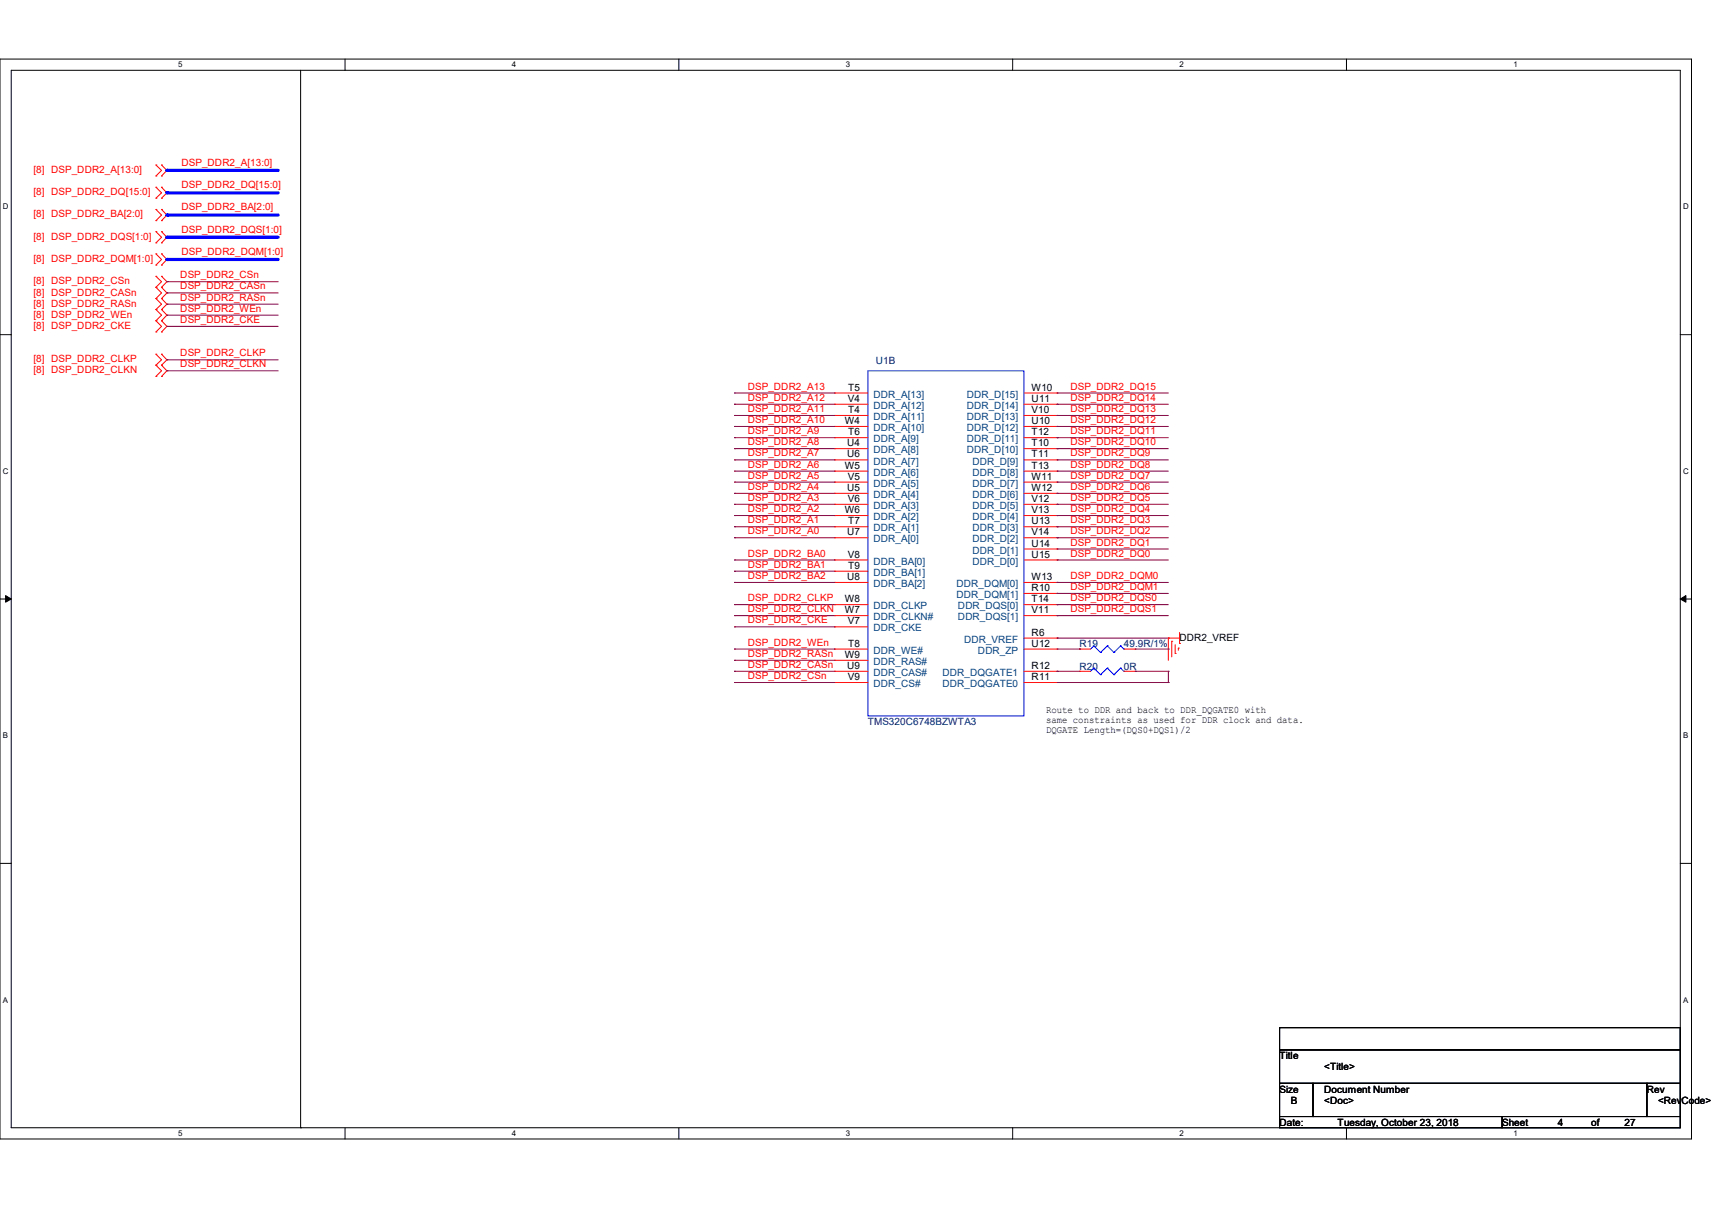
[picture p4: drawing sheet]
<svg xmlns="http://www.w3.org/2000/svg" width="297mm" height="210mm" viewBox="0 0 297 210" stroke-linecap="round" stroke-linejoin="round" font-family="sans-serif">
<path d="M0 10.2h293.5v187.3h-293.5zM1.9 12.2h289.6v183.4h-289.6z" fill="none" stroke="#000" stroke-width=".17"/>
<g fill="#fff">
<path d="M30.9 10.5h.8v1.5h-.8z"/>
<path d="M30.9 195.8h.8v1.5h-.8z"/>
</g>
<path d="M59.9 10.2v2M59.9 195.6v1.9" fill="none" stroke="#000" stroke-width=".17"/>
<g fill="#fff">
<path d="M88.8 10.5h.8v1.5h-.8z"/>
<path d="M88.8 195.8h.8v1.5h-.8z"/>
</g>
<path d="M117.8 10.2v2M117.8 195.6v1.9" fill="none" stroke="#000" stroke-width=".17"/>
<g fill="#fff">
<path d="M146.7 10.5h.8v1.5h-.8z"/>
<path d="M146.7 195.8h.8v1.5h-.8z"/>
</g>
<path d="M175.7 10.2v2M175.7 195.6v1.9" fill="none" stroke="#000" stroke-width=".17"/>
<g fill="#fff">
<path d="M204.6 10.5h.8v1.5h-.8z"/>
<path d="M204.6 195.8h.8v1.5h-.8z"/>
</g>
<path d="M233.6 10.2v2M233.6 195.6v1.9" fill="none" stroke="#000" stroke-width=".17"/>
<g fill="#fff">
<path d="M262.6 10.5h.7v1.5h-.7z"/>
<path d="M262.6 195.8h.7v1.5h-.7z"/>
<path d="M.5 35.1h1v1.5h-1z"/>
<path d="M292 35.1h1v1.5h-1z"/>
<path d="M.5 80.9h1v1.6h-1z"/>
<path d="M292 80.9h1v1.6h-1z"/>
</g>
<path d="M0 58h1.9M291.5 58h2" fill="none" stroke="#000" stroke-width=".17"/>
<g fill="#fff">
<path d="M.5 126.8h.9v1.5h-.9z"/>
<path d="M292 126.8h.9v1.5h-.9z"/>
</g>
<path d="M0 103.9h1.9M291.5 103.9h2" fill="none" stroke="#000" stroke-width=".17"/>
<path d="M1 103.3l.9 .6-.9 .5zM291.5 103.9l1-.6v1.1z" fill="#000" stroke="#000" stroke-width=".17"/>
<g fill="#fff">
<path d="M.5 172.6h.9v1.6h-.9z"/>
<path d="M292 172.6h.9v1.6h-.9z"/>
</g>
<path d="M52.2 12.2v183.4M0 149.7h1.9M291.5 149.7h2M222 178.2h69.5v3.9h-69.5zM52.2 195.6h.1M222 182.1h69.5v5.8h-69.5zM222 187.9h5.8v5.7h-5.8zM222 193.6h38.6v2h-38.6zM227.8 187.9h57.9v5.7h-57.9zM260.6 193.6h30.9v2h-30.9zM285.7 187.9h5.8v5.7h-5.8z" fill="none" stroke="#000" stroke-width=".17"/>
<g fill="none" stroke="#f00" stroke-width=".17">
<path d="M27.1 28.6h.1M27.1 30.5h.1M27.1 32.5h.1M27.1 34.4h.1M27.1 36.3h.1M27.1 38.3h.1M27.1 28.6l.9 .9-.9 1M27.1 32.5l.9 .9-.9 1M27.1 36.3l.9 1-.9 1M28 30.5h.1M28 28.6h.1M28 34.4h.1"/>
<path d="M28 32.5h.1M28 38.3h.1M28 36.3h.1M28 28.6l1 .9-1 1M28 32.5l1 .9-1 1M28 36.3l1 1-1 1M27.1 40.2h.1M27.1 42.1h.1M27.1 44h.1M27.1 46h.1M27.1 47.9h.1M27.1 49.8h.1"/>
<path d="M27.1 51.8h.1M27.1 53.7h.1M27.1 55.6h.1M27.1 57.6h.1M27.1 40.2l.9 .9-.9 1M27.1 44l.9 1-.9 1M27.1 47.9l.9 1-.9 .9M27.1 49.8l.9 1-.9 1M27.1 51.8l.9 .9-.9 1M27.1 53.7l.9 1-.9 .9M27.1 55.6l.9 1-.9 1M28 42.1h.1"/>
<path d="M28 40.2h.1M28 46h.1M28 44h.1M28 49.8h.1M28 47.9h.1M28 51.8h.1M28 53.7h.1M28 55.6h.1M28 57.6h.1M28 40.2l1 .9-1 1M28 44l1 1-1 1M28 47.9l1 1-1 .9"/>
<path d="M28 49.8l1 1-1 1M28 51.8l1 .9-1 1M28 53.7l1 1-1 .9M28 55.6l1 1-1 1M27.1 61.4h.1M27.1 63.3h.1M27.1 65.3h.1M27.1 61.4l.9 1-.9 .9M27.1 63.3l.9 1-.9 1M28 63.3h.1M28 61.4h.1M28 65.3h.1"/>
<path d="M28 61.4l1 1-1 .9M28 63.3l1 1-1 1M144.8 68.2h.1M144.8 70.1h.1M144.8 72.1h.1M144.8 74h.1M144.8 75.9h.1M144.8 77.8h.1M144.8 79.8h.1M144.8 68.2h5.8M144.8 70.1h5.8M144.8 72.1h5.8"/>
<path d="M144.8 74h5.8M144.8 75.9h5.8M144.8 77.8h5.8M144.8 79.8h5.8M177.6 68.2h5.8M177.6 70.1h5.8M177.6 72.1h5.8M177.6 74h5.8M177.6 75.9h5.8M177.6 77.8h5.8M177.6 79.8h5.8M183.4 68.2h.1"/>
<path d="M183.4 70.1h.1M183.4 72.1h.1M183.4 74h.1M183.4 75.9h.1M183.4 77.8h.1M183.4 79.8h.1M144.8 81.7h.1M144.8 83.6h.1M144.8 85.6h.1M144.8 87.5h.1M144.8 89.4h.1M144.8 91.4h.1"/>
<path d="M144.8 93.3h.1M144.8 99.1h.1M144.8 97.1h.1M144.8 81.7h5.8M144.8 83.6h5.8M144.8 85.6h5.8M144.8 87.5h5.8M144.8 89.4h5.8M144.8 91.4h5.8M144.8 93.3h5.8M144.8 97.1h5.8M144.8 99.1h5.8"/>
<path d="M177.6 81.7h5.8M177.6 83.6h5.8M177.6 85.6h5.8M177.6 87.5h5.8M177.6 89.4h5.8M177.6 91.4h5.8M177.6 93.3h5.8M177.6 95.2h5.8M177.6 97.1h5.8M183.4 81.7h.1M183.4 83.6h.1M183.4 85.6h.1"/>
<path d="M183.4 87.5h.1M183.4 89.4h.1M183.4 91.4h.1M183.4 93.3h.1M183.4 95.2h.1M183.4 97.1h.1M144.8 104.9h.1M144.8 106.8h.1M144.8 108.7h.1M144.8 112.6h.1M144.8 114.5h.1M144.8 116.4h.1"/>
<path d="M144.8 118.4h.1M144.8 101h.1M144.8 116.4h5.8M144.8 104.9h5.8M144.8 106.8h5.8M144.8 108.7h5.8M144.8 112.6h5.8M144.8 114.5h5.8M144.8 118.4h5.8M144.8 101h5.8M177.6 110.7h5.8M177.6 116.4h5.8"/>
<path d="M177.6 104.9h5.8M177.6 106.8h5.8M177.6 112.6h5.8M177.6 118.4h5.8M177.6 101h5.8M177.6 102.9h5.8M183.4 118.4h.1M183.4 116.4h.1M183.4 112.6h.1M183.4 110.7h.1M183.4 101h.1M183.4 102.9h.1"/>
<path d="M183.4 104.9h.1M183.4 106.8h.1M187.3 116.4h.1M187.3 112.6h.1M187.3 116.4h1.9M187.3 112.6h1.9M195 116.4h1.9M195 112.6h1.9M196.9 116.4h.1M196.9 112.6h.1M202.7 110.7h.1M202.7 110.7h1.9"/>
<path d="M202.7 110.7v3.8M203.3 111.2h.1M203.3 111.2v2.7M203.9 113.3h.1M203.9 111.8v1.5M204.4 112.4h.1M204.4 112.4v.4M204.6 111.6h.1M204.6 109.7v1.9"/>
</g>
<g fill="none" stroke="#00f" stroke-width=".17">
<path d="M150.6 64.3h27v59.9h-27zM189.8 115.9h.1M189.8 112h.1M189.8 115.9l-.6 .5M189.8 115.9l1.1 1.1M189.8 112l-.6 .6M189.8 112l1.1 1.2M190.9 117h.1M190.9 113.2h.1M192.1 115.9h.1M192.1 112h.1M192.1 115.9l-1.2 1.1"/>
<path d="M192.1 115.9l1.2 1.1M192.1 112l-1.2 1.2M192.1 112l1.2 1.2M193.3 117h.1M193.3 113.2h.1M194.4 115.9h.1M194.4 112h.1M194.4 115.9l-1.1 1.1M194.4 115.9l.6 .5M194.4 112l-1.1 1.2M194.4 112l.6 .6M195 116.4h.1"/>
<path d="M195 112.6h.1"/>
</g>
<g fill="none" stroke="#800040" stroke-width=".17">
<path d="M127.4 68.2h.1M127.4 70.1h.1M127.4 72.1h.1M127.4 74h.1M127.4 75.9h.1M127.4 77.8h.1M127.4 79.8h.1M127.4 68.2h17.4M127.4 70.1h17.4M127.4 72.1h17.4M127.4 74h17.4M127.4 75.9h17.4"/>
<path d="M127.4 77.8h17.4M127.4 79.8h17.4M183.4 68.2h.1M183.4 70.1h.1M183.4 72.1h.1M183.4 74h.1M183.4 75.9h.1M183.4 77.8h.1M183.4 79.8h.1M183.4 68.2h19.3M183.4 70.1h19.3M183.4 72.1h19.3"/>
<path d="M183.4 74h19.3M183.4 75.9h19.3M183.4 77.8h19.3M183.4 79.8h19.3M127.4 81.7h.1M127.4 83.6h.1M127.4 85.6h.1M127.4 87.5h.1M127.4 89.4h.1M127.4 91.4h.1M127.4 93.3h.1M127.4 97.1h.1"/>
<path d="M127.4 99.1h.1M127.4 81.7h17.4M127.4 83.6h17.4M127.4 85.6h17.4M127.4 87.5h17.4M127.4 89.4h17.4M127.4 91.4h17.4M127.4 93.3h17.4M127.4 97.1h17.4M127.4 99.1h17.4M183.4 81.7h.1M183.4 83.6h.1"/>
<path d="M183.4 85.6h.1M183.4 87.5h.1M183.4 89.4h.1M183.4 91.4h.1M183.4 93.3h.1M183.4 95.2h.1M183.4 97.1h.1M183.4 81.7h19.3M183.4 83.6h19.3M183.4 85.6h19.3M183.4 87.5h19.3M183.4 89.4h19.3"/>
<path d="M183.4 91.4h19.3M183.4 93.3h19.3M183.4 97.1h19.3M183.4 95.2h19.3M127.4 101h.1M127.4 104.9h.1M127.4 106.8h.1M127.4 108.7h.1M127.4 112.6h.1M127.4 114.5h.1M127.4 116.4h.1M127.4 118.4h.1"/>
<path d="M127.4 101h17.4M127.4 104.9h17.4M127.4 106.8h17.4M127.4 108.7h17.4M127.4 112.6h17.4M127.4 114.5h17.4M127.4 116.4h17.4M127.4 118.4h17.4M183.4 101h.1M183.4 102.9h.1M183.4 104.9h.1M183.4 106.8h.1"/>
<path d="M183.4 110.7h.1M183.4 116.4h.1M183.4 101h19.3M183.4 104.9h19.3M183.4 106.8h19.3M183.4 112.6h3.9M183.4 116.4h3.9M183.4 118.4h19.3M183.4 102.9h19.3M183.4 110.7h19.3M187.3 112.6h.1M202.7 118.4h.1"/>
</g>
<path d="M29 29.5h19.3" fill="none" stroke="#00f" stroke-width=".55"/>
<circle cx="29" cy="29.5" r=".28" fill="#00f"/>
<path d="M29 33.4h19.3" fill="none" stroke="#00f" stroke-width=".55"/>
<circle cx="29" cy="33.4" r=".28" fill="#00f"/>
<path d="M29 37.3h19.3" fill="none" stroke="#00f" stroke-width=".55"/>
<circle cx="29" cy="37.3" r=".28" fill="#00f"/>
<path d="M29 41.1h19.3" fill="none" stroke="#00f" stroke-width=".55"/>
<circle cx="29" cy="41.1" r=".28" fill="#00f"/>
<path d="M29 45h19.3" fill="none" stroke="#00f" stroke-width=".55"/>
<circle cx="29" cy="45" r=".28" fill="#00f"/>
<g fill="none" stroke="#800040" stroke-width=".17">
<path d="M29 48.9h.1M29 50.8h.1M29 52.7h.1M29 54.7h.1M29 56.6h.1M29 48.9h19.3M29 50.8h19.3M29 52.7h19.3M29 54.7h19.3M29 56.6h19.3M29 62.4h.1M29 64.3h.1"/>
<path d="M29 62.4h19.3M29 64.3h19.3M196.9 116.4h.1M196.9 116.4h5.8M196.9 112.6h5.8M202.7 116.4h.1M202.7 112.6h.1M202.7 116.4v2"/>
</g>
<g font-size="1.7" fill="#f00">
<text x="31.5" y="28.7">DSP_DDR2_A[13:0]</text>
<text x="5.8" y="30">[8] DSP_DDR2_A[13:0]</text>
<text x="5.8" y="33.9">[8] DSP_DDR2_DQ[15:0]</text>
<text x="31.5" y="32.6">DSP_DDR2_DQ[15:0]</text>
<text x="5.8" y="37.7">[8] DSP_DDR2_BA[2:0]</text>
<text x="5.8" y="41.6">[8] DSP_DDR2_DQS[1:0]</text>
<text x="31.5" y="36.5">DSP_DDR2_BA[2:0]</text>
<text x="31.5" y="40.3">DSP_DDR2_DQS[1:0]</text>
<text x="5.8" y="45.5">[8] DSP_DDR2_DQM[1:0]</text>
<text x="31.5" y="44.2">DSP_DDR2_DQM[1:0]</text>
<text x="5.8" y="49.3">[8] DSP_DDR2_CSn</text>
<text x="5.8" y="51.3">[8] DSP_DDR2_CASn</text>
<text x="5.8" y="53.2">[8] DSP_DDR2_RASn</text>
<text x="31.3" y="48.3">DSP_DDR2_CSn</text>
<text x="31.3" y="50.2">DSP_DDR2_CASn</text>
<text x="31.3" y="52.2">DSP_DDR2_RASn</text>
<text x="5.8" y="55.1">[8] DSP_DDR2_WEn</text>
<text x="5.8" y="57">[8] DSP_DDR2_CKE</text>
<text x="31.3" y="54.1">DSP_DDR2_WEn</text>
<text x="31.3" y="56">DSP_DDR2_CKE</text>
<text x="5.8" y="62.8">[8] DSP_DDR2_CLKP</text>
<text x="5.8" y="64.8">[8] DSP_DDR2_CLKN</text>
<text x="31.3" y="61.8">DSP_DDR2_CLKP</text>
<text x="31.3" y="63.7">DSP_DDR2_CLKN</text>
<text x="129.7" y="67.6">DSP_DDR2_A13</text>
<text x="129.7" y="69.5">DSP_DDR2_A12</text>
<text x="129.7" y="71.5">DSP_DDR2_A11</text>
<text x="185.7" y="67.6">DSP_DDR2_DQ15</text>
<text x="185.7" y="69.5">DSP_DDR2_DQ14</text>
<text x="185.7" y="71.5">DSP_DDR2_DQ13</text>
<text x="129.7" y="73.4">DSP_DDR2_A10</text>
<text x="129.7" y="75.3">DSP_DDR2_A9</text>
<text x="129.7" y="77.2">DSP_DDR2_A8</text>
<text x="185.7" y="73.4">DSP_DDR2_DQ12</text>
<text x="185.7" y="75.3">DSP_DDR2_DQ11</text>
<text x="185.7" y="77.2">DSP_DDR2_DQ10</text>
<text x="129.7" y="79.2">DSP_DDR2_A7</text>
<text x="129.7" y="81.1">DSP_DDR2_A6</text>
<text x="129.7" y="83">DSP_DDR2_A5</text>
<text x="185.7" y="79.2">DSP_DDR2_DQ9</text>
<text x="185.7" y="81.1">DSP_DDR2_DQ8</text>
<text x="185.7" y="83">DSP_DDR2_DQ7</text>
<text x="129.7" y="85">DSP_DDR2_A4</text>
<text x="129.7" y="86.9">DSP_DDR2_A3</text>
<text x="129.7" y="88.8">DSP_DDR2_A2</text>
<text x="185.7" y="85">DSP_DDR2_DQ6</text>
<text x="185.7" y="86.9">DSP_DDR2_DQ5</text>
<text x="185.7" y="88.8">DSP_DDR2_DQ4</text>
<text x="129.7" y="90.8">DSP_DDR2_A1</text>
<text x="129.7" y="92.7">DSP_DDR2_A0</text>
<text x="185.7" y="90.8">DSP_DDR2_DQ3</text>
<text x="185.7" y="92.7">DSP_DDR2_DQ2</text>
<text x="185.7" y="94.6">DSP_DDR2_DQ1</text>
<text x="129.7" y="96.5">DSP_DDR2_BA0</text>
<text x="129.7" y="98.5">DSP_DDR2_BA1</text>
<text x="129.7" y="100.4">DSP_DDR2_BA2</text>
<text x="185.7" y="96.5">DSP_DDR2_DQ0</text>
<text x="185.7" y="100.4">DSP_DDR2_DQM0</text>
<text x="129.7" y="104.3">DSP_DDR2_CLKP</text>
<text x="129.7" y="106.2">DSP_DDR2_CLKN</text>
<text x="185.7" y="102.3">DSP_DDR2_DQM1</text>
<text x="185.7" y="104.3">DSP_DDR2_DQS0</text>
<text x="185.7" y="106.2">DSP_DDR2_DQS1</text>
<text x="129.7" y="108.1">DSP_DDR2_CKE</text>
<text x="129.7" y="112">DSP_DDR2_WEn</text>
<text x="129.7" y="113.9">DSP_DDR2_RASn</text>
<text x="129.7" y="115.8">DSP_DDR2_CASn</text>
<text x="129.7" y="117.8">DSP_DDR2_CSn</text>
</g>
<g font-size="1.7" fill="#000080">
<text x="151.9" y="63.2">U1B</text>
<text x="187.3" y="112.3">R19</text>
<text x="195" y="112.3">49.9R/1%</text>
<text x="187.3" y="116.1">R20</text>
<text x="195" y="116.1">0R</text>
<text x="150.6" y="125.8">TMS320C6748BZWTA3</text>
</g>
<g font-size="1.7">
<text x="147.1" y="69.7">V4</text>
<text x="147.1" y="67.7">T5</text>
<text x="147.1" y="71.6">T4</text>
<text x="179" y="67.7">W10</text>
<text x="179" y="69.7">U11</text>
<text x="179" y="71.6">V10</text>
<text x="146.6" y="73.5">W4</text>
<text x="147" y="77.4">U4</text>
<text x="147.1" y="75.5">T6</text>
<text x="179" y="73.5">U10</text>
<text x="179" y="75.5">T12</text>
<text x="179" y="77.4">T10</text>
<text x="146.6" y="81.3">W5</text>
<text x="147" y="79.3">U6</text>
<text x="147.1" y="83.2">V5</text>
<text x="179" y="79.3">T11</text>
<text x="179" y="81.3">T13</text>
<text x="179" y="83.2">W11</text>
<text x="146.6" y="89">W6</text>
<text x="147" y="85.1">U5</text>
<text x="147.1" y="87">V6</text>
<text x="179" y="85.1">W12</text>
<text x="179" y="87">V12</text>
<text x="179" y="89">V13</text>
<text x="147" y="92.8">U7</text>
<text x="147.1" y="90.9">T7</text>
<text x="179" y="90.9">U13</text>
<text x="179" y="92.8">V14</text>
<text x="179" y="94.8">U14</text>
<text x="147" y="100.6">U8</text>
<text x="147.1" y="96.7">V8</text>
<text x="147.1" y="98.6">T9</text>
<text x="179" y="96.7">U15</text>
<text x="179" y="100.6">W13</text>
<text x="146.6" y="104.4">W8</text>
<text x="146.6" y="106.3">W7</text>
<text x="179" y="102.5">R10</text>
<text x="179" y="104.4">T14</text>
<text x="179" y="106.3">V11</text>
<text x="147.1" y="108.3">V7</text>
<text x="147.1" y="112.1">T8</text>
<text x="179" y="112.1">U12</text>
<text x="179" y="110.2">R6</text>
<text x="204.6" y="111.1">DDR2_VREF</text>
<text x="146.6" y="114.1">W9</text>
<text x="147" y="116">U9</text>
<text x="147.1" y="117.9">V9</text>
<text x="179" y="117.9">R11</text>
<text x="179" y="116">R12</text>
<text x="181.5" y="123.6">Route to DDR and back to DDR_DQGATE0 with</text>
<text x="181.5" y="125.3">same constraints as used for DDR clock and data.</text>
<text x="181.5" y="127.1">DQGATE Length=(DQS0+DQS1)/2</text>
<text x="222" y="183.7">Title</text>
<text x="229.7" y="185.6">&lt;Title&gt;</text>
<text x="222" y="189.5">Size</text>
<text x="223.9" y="191.4">B</text>
<text x="229.7" y="191.4">&lt;Doc&gt;</text>
<text x="229.7" y="189.5">Document Number</text>
<text x="285.7" y="189.5">Rev</text>
<text x="287.7" y="191.4">&lt;RevCode&gt;</text>
<text x="222" y="195.2">Date:</text>
<text x="232.1" y="195.2">Tuesday, October 23, 2018</text>
<text x="260.6" y="195.2">Sheet</text>
<text x="270.2" y="195.2">4</text>
<text x="276" y="195.2">of</text>
<text x="281.8" y="195.2">27</text>
</g>
<g font-size="1.7" fill="#004080">
<text x="151.6" y="69">DDR_A[13]</text>
<text x="151.6" y="70.9">DDR_A[12]</text>
<text x="167.7" y="69">DDR_D[15]</text>
<text x="167.7" y="70.9">DDR_D[14]</text>
<text x="151.6" y="72.9">DDR_A[11]</text>
<text x="151.6" y="74.8">DDR_A[10]</text>
<text x="151.6" y="76.7">DDR_A[9]</text>
<text x="167.7" y="72.9">DDR_D[13]</text>
<text x="167.7" y="74.8">DDR_D[12]</text>
<text x="167.7" y="76.7">DDR_D[11]</text>
<text x="151.6" y="78.6">DDR_A[8]</text>
<text x="151.6" y="80.6">DDR_A[7]</text>
<text x="151.6" y="82.5">DDR_A[6]</text>
<text x="167.7" y="78.6">DDR_D[10]</text>
<text x="168.7" y="80.6">DDR_D[9]</text>
<text x="168.7" y="82.5">DDR_D[8]</text>
<text x="151.6" y="84.4">DDR_A[5]</text>
<text x="151.6" y="86.4">DDR_A[4]</text>
<text x="151.6" y="88.3">DDR_A[3]</text>
<text x="168.7" y="84.4">DDR_D[7]</text>
<text x="168.7" y="86.4">DDR_D[6]</text>
<text x="168.7" y="88.3">DDR_D[5]</text>
<text x="151.6" y="90.2">DDR_A[2]</text>
<text x="151.6" y="92.2">DDR_A[1]</text>
<text x="151.6" y="94.1">DDR_A[0]</text>
<text x="168.7" y="90.2">DDR_D[4]</text>
<text x="168.7" y="92.2">DDR_D[3]</text>
<text x="168.7" y="94.1">DDR_D[2]</text>
<text x="151.6" y="101.8">DDR_BA[2]</text>
<text x="151.6" y="99.9">DDR_BA[1]</text>
<text x="151.6" y="97.9">DDR_BA[0]</text>
<text x="165.9" y="101.8">DDR_DQM[0]</text>
<text x="168.7" y="96">DDR_D[1]</text>
<text x="168.7" y="97.9">DDR_D[0]</text>
<text x="151.6" y="105.7">DDR_CLKP</text>
<text x="151.6" y="107.6">DDR_CLKN#</text>
<text x="165.9" y="103.7">DDR_DQM[1]</text>
<text x="166.2" y="105.7">DDR_DQS[0]</text>
<text x="166.2" y="107.6">DDR_DQS[1]</text>
<text x="151.6" y="109.5">DDR_CKE</text>
<text x="151.6" y="113.4">DDR_WE#</text>
<text x="167.3" y="111.5">DDR_VREF</text>
<text x="169.7" y="113.4">DDR_ZP</text>
<text x="151.6" y="115.3">DDR_RAS#</text>
<text x="151.6" y="117.2">DDR_CAS#</text>
<text x="151.6" y="119.2">DDR_CS#</text>
<text x="163.5" y="119.2">DDR_DQGATE0</text>
<text x="163.5" y="117.2">DDR_DQGATE1</text>
</g>
<g font-size="1.4">
<text x="30.9" y="11.7">5</text>
<text x="88.8" y="11.7">4</text>
<text x="146.7" y="11.7">3</text>
<text x="204.6" y="11.7">2</text>
<text x="262.6" y="11.7">1</text>
<text x=".5" y="36.3">D</text>
<text x="292" y="36.3">D</text>
<text x=".5" y="82.2">C</text>
<text x="292" y="82.2">C</text>
<text x=".5" y="128">B</text>
<text x="292" y="128">B</text>
<text x=".5" y="173.9">A</text>
<text x="292" y="173.9">A</text>
<text x="30.9" y="197">5</text>
<text x="88.8" y="197">4</text>
<text x="146.7" y="197">3</text>
<text x="204.6" y="197">2</text>
<text x="262.6" y="197">1</text>
</g>
</svg>
